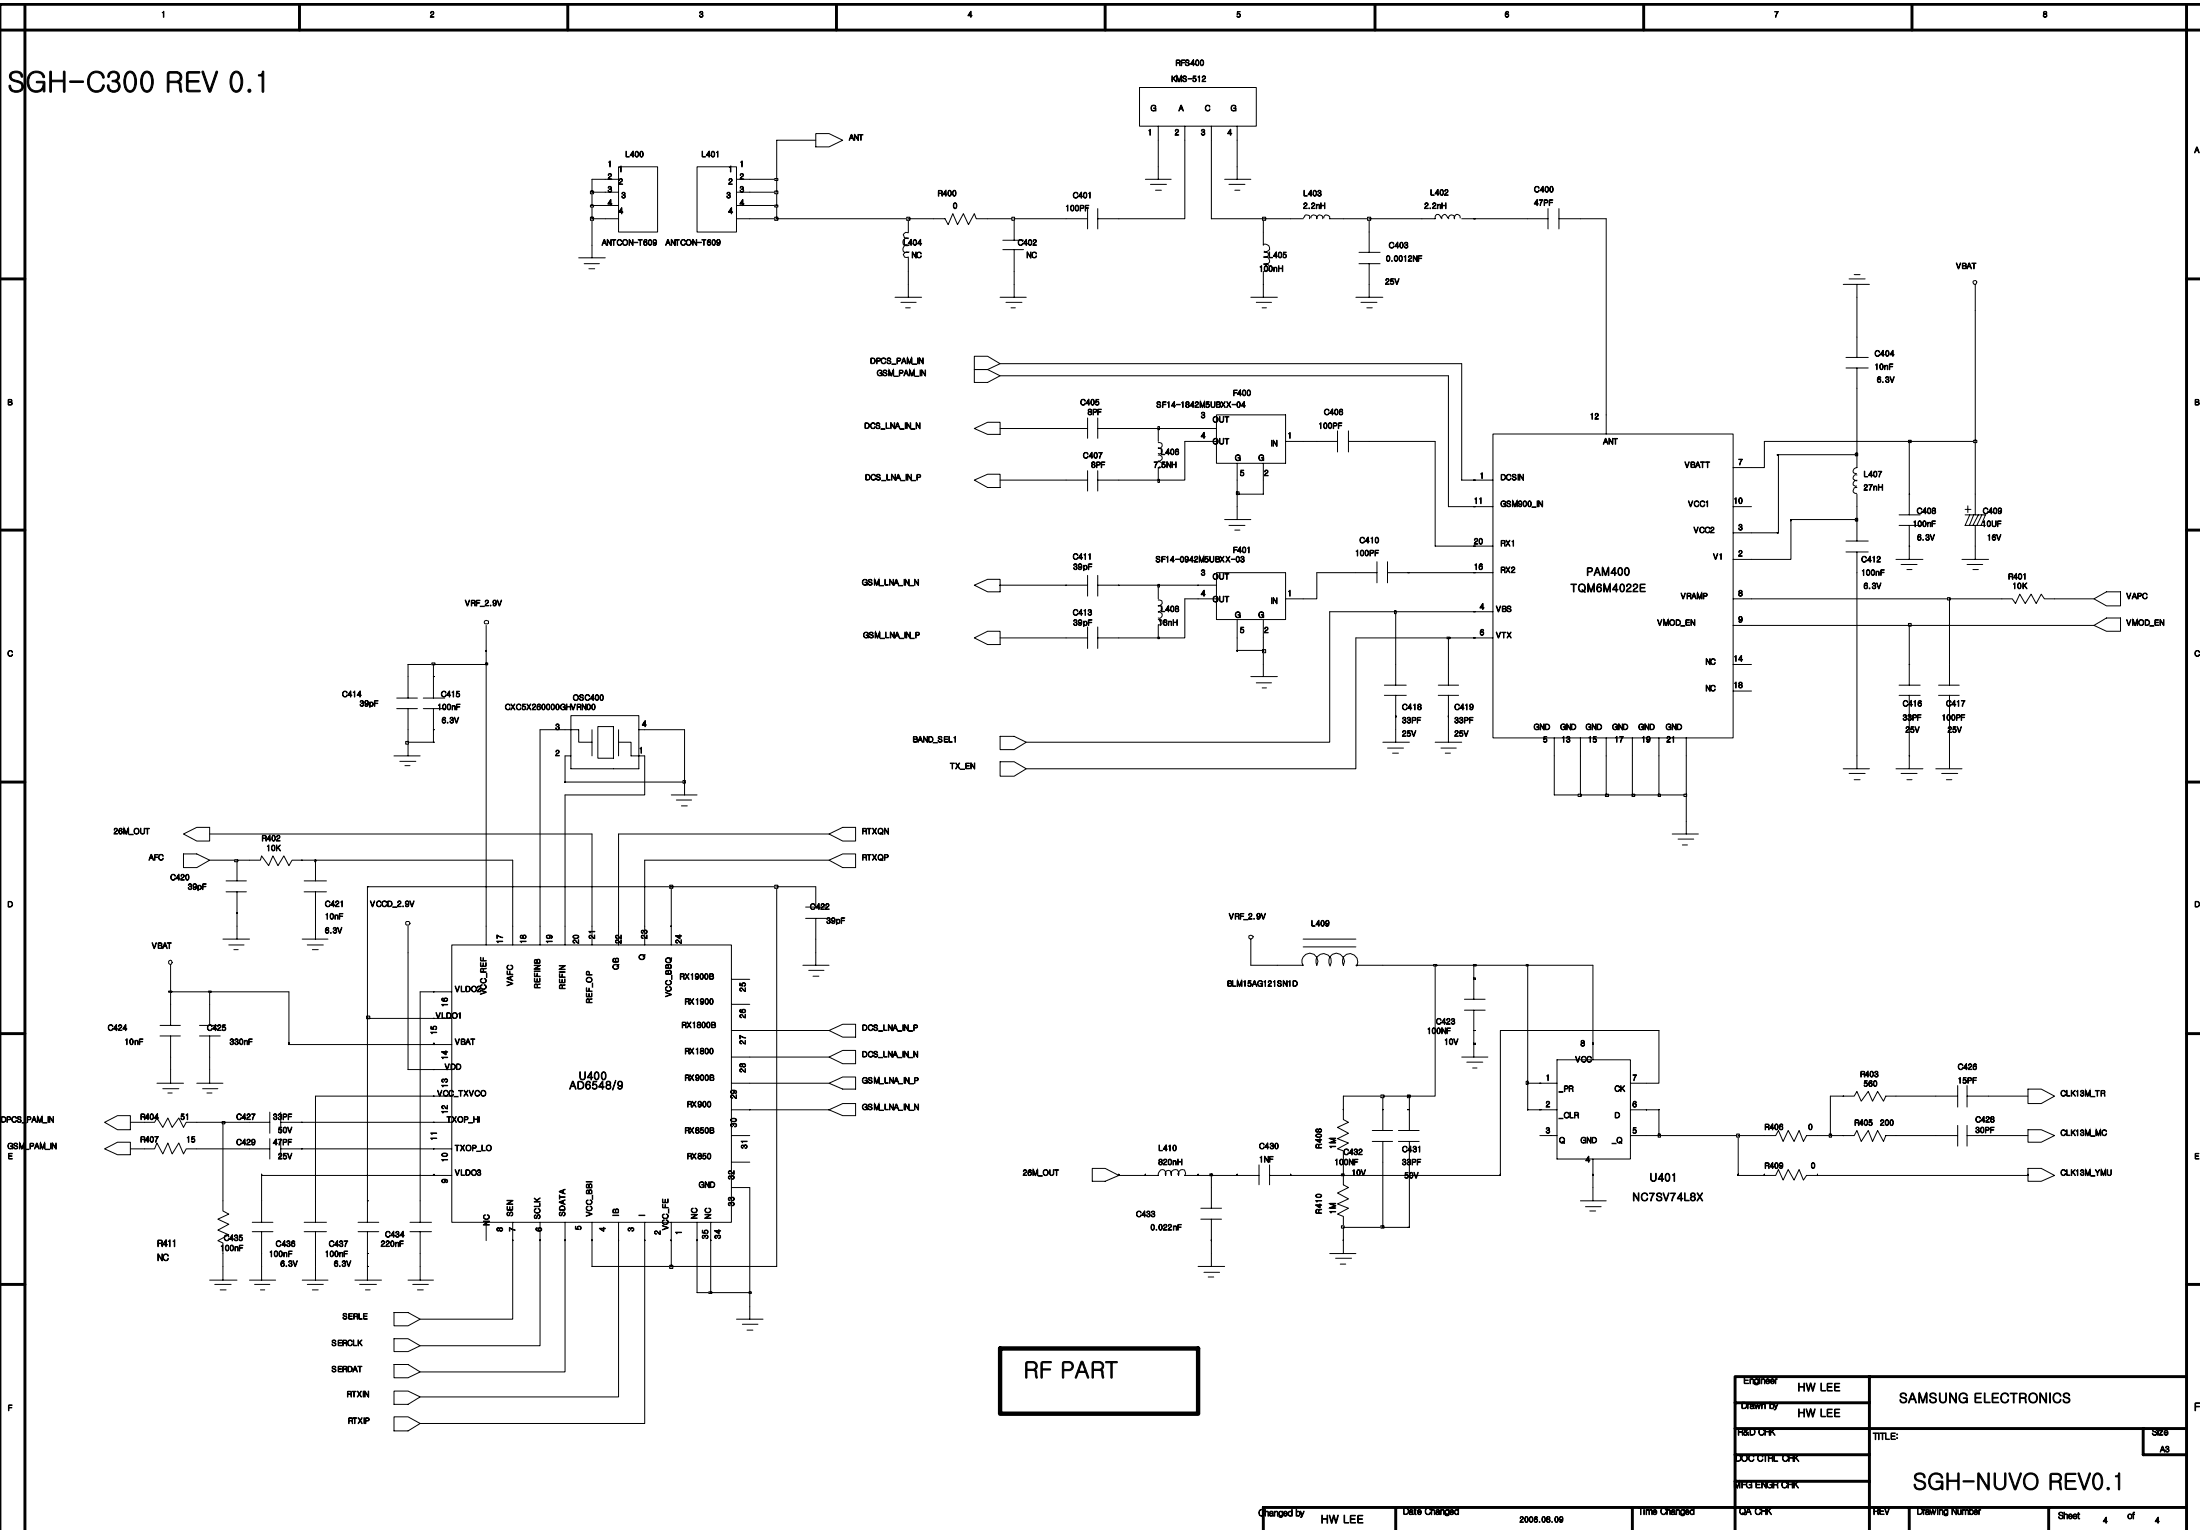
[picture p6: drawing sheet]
<svg xmlns="http://www.w3.org/2000/svg" width="119mm" height="83mm" viewBox="0 0 119 83" stroke-linecap="round" stroke-linejoin="round" font-family="sans-serif">
<path d="M119.3 0h-119.3v83" fill="none" stroke="#fff" stroke-width=".05"/>
<g fill="none" stroke="#000" stroke-width=".05">
<path d="M31.4 14h1.4M31.7 14.3h.8M31.9 14.6h.3M32.1 13.3v.7M32.8 9.7h.7M32.8 11.9h.7M32.8 10.4h.7M32.8 11.1h.7M33.5 9h2.1v3.6h-2.1zM37.8 9h2.1v3.6h-2.1zM39.9 9.7h.7M39.9 11.9h.7"/>
<path d="M39.9 10.4h.7M39.9 11.1h.7M44.2 7.2h.7l.8 .4-.8 .4h-.7zM48.5 16.1h1.5M48.8 16.4h.9M49.1 16.7h.2M49.2 12.6h-.1l-.1 .1v.2h.2M49.2 13.3h-.2l-.1 .2 .1 .2h.3M49.2 12.9h-.1a.21 .21 0 0 0-.2 .3 .21 .21 0 0 0 .4 .1M49.2 13.7h-.1l-.1 .1v.1h.2M49.2 11.9v.7M49.2 14v.7"/>
<path d="M49.2 15.4v.7M50.6 11.9h.6l.2 .3 .2-.6 .3 .6 .3-.6 .3 .6 .3-.6 .1 .3h.6M52.8 19.3h.7l.7 .4-.7 .3h-.7zM54.2 16.1h1.4M54.4 13.5h1.1M54.4 13h1.1M54.5 16.4h.9M54.8 16.7h.2M55 11.9v1.1M55 13.5v1.2M55 15.4v.7M57.8 11.9h1.1"/>
<path d="M58.9 11.3v1.1M59.5 11.3v1.1M59.5 11.9h1.1M61.8 4.7h6.3v2.1h-6.3zM62.1 9.7h1.4M62.4 10h.8M62.6 10.3h.3M62.8 6.8v.8M62.8 9v.7M64.2 6.8v.8M65.7 6.8v.8M66.4 9.7h1.4"/>
<path d="M66.6 10h.9M66.9 10.3h.3M67.1 6.8v.8M67.1 9v.7M67.8 16.1h1.4M68.1 16.4h.8M68.4 16.7h.2M68.5 14.3h.1a.24 .24 0 0 1 .2 .3l-.3 .1M68.5 13.9h.2l.1 .2-.1 .2h-.2M68.5 13.3a.22 .22 0 0 1 .3 .1 .22 .22 0 0 1-.2 .3l-.1-.1M68.5 12.6v.7M68.5 14.7v1.4"/>
<path d="M68.5 13.7h.2v.2h-.2M70 11.9h.6M70.7 11.8l.1-.2 .2 .1v.2M71.1 11.8l.1-.2 .1 .1 .1 .2 .1-.3 .1 .1 .1 .2M71.8 11.8l.1-.2 .1 .1 .1 .2h.7M73.5 16.1h1.4M73.7 14.3h1.1M73.7 13.7h1.1M73.8 16.4h.8M74.1 16.7h.3M74.2 12.6v1.1M74.2 14.3v1.8"/>
<path d="M78.1 11.8l-.1-.2h-.1l-.1 .3h-.7M78.5 11.8l-.2-.2-.2 .3M78.5 11.9v-.1l.2-.2 .1 .1v.2M79.1 11.8v-.1l-.2-.1-.1 .3M79.2 11.9h.7M82.8 11.9h1.1M83.9 11.3v1.1M84.5 11.9h1.2M84.5 11.3v1.1M99.9 15.4h1.4M100.1 19.9h1.2M100.1 19.4h1.2"/>
<path d="M100.2 15.1h.9M100.5 14.9h.3M100.6 15.4v.7M100.6 18.3v1.1M100.6 19.9v1.1M107 15.2h.1v.2h-.1zM107.1 15.4v1.4M21.5 37.8h1.1M21.5 38.4h1.1M22.1 36.7v1.1M22.1 38.4v1.1M22.9 37.8h1.2"/>
<path d="M22.9 38.4h1.2M23.5 36.7v1.1M23.5 38.4v1.1M26.3 33.7h.2v.1h-.2zM26.3 33.9v1.3M30.6 39.5h.8v.7h.7M30.9 38.8h3.7v2.9h-3.7zM32.1 39.5v1.5M32.4 39.4h.8v1.7h-.8zM33.5 39.5v1.5M34.6 39.5h.3M52.8 31.7l.7-.3h.7v.7h-.7z"/>
<path d="M52.8 23.2l.7-.3h.7v.6h-.7zM52.8 26l.7-.3h.7v.7h-.7zM52.8 34.6l.7-.4h.7v.7h-.7zM52.8 20h.7l.7 .4-.7 .3h-.7zM54.2 39.9h.8l.6 .3-.6 .4h-.8zM57.8 23.2h1.1M57.8 31.7h1.1M57.8 34.6h1.1M57.8 26h1.1M58.9 22.6v1.1M58.9 25.5v1.1M58.9 31.2v1.1"/>
<path d="M58.9 34v1.1M59.5 23.2h1.1M59.5 31.7h1.1M59.5 22.6v1.1M59.5 25.5v1.1M59.5 31.2v1.1M59.5 34v1.1M59.5 34.6h1.1M59.5 26h1.1M62.8 24h.2v.1l-.1 .2h-.1M62.8 24.7l.2 .1-.1 .1-.1 .1M62.8 24.3h.2v.1l-.1 .2h-.1"/>
<path d="M62.8 25l.2 .1-.1 .2h-.1v.7M62.8 32.5l.2 .1-.2 .2 .2 .1v.1l-.2 .1M62.8 33.2l.2 .1-.1 .2h-.1M62.8 33.6h.2v.1l-.1 .1h-.1M62.8 23.2v.7M62.8 31.7v.7M62.8 33.9v.7M64.9 23.2h1M64.9 23.9h1M64.9 31.7h1M64.9 32.4h1M65.9 22.5h3.8v2.6h-3.8z"/>
<path d="M65.9 31h3.8v2.6h-3.8zM66.4 28.2h1.4M66.6 28.5h.9M66.9 28.7h.3M67.1 25.1v.9M67.1 27.5v.7M67.1 33.6v1M67.8 36.7h1.4M68.1 37h.8M68.4 37.3h.2M68.5 25.1v.9M68.5 33.6v1"/>
<path d="M68.5 36v.7M69.7 23.9h.9M69.7 32.4h.9M71.4 23.9h1.1M72.5 23.3v1.2M73.1 23.9h1.1M73.1 23.3v1.2M73.5 31h1.1M74.6 30.4v1.2M75 37.7h1.2M75 37.1h1.2M75.2 31h1.2"/>
<path d="M75.2 30.4v1.2M75.6 36v1.1M75.6 37.7v1.1M75.6 39.5v.7M78 37.7h1.1M78 37.1h1.1M78.5 36v1.1M78.5 37.7v1.1M78.5 39.5v.7M79.9 34.6h1M79.9 26h1M79.9 31h1"/>
<path d="M79.9 33.1h1M79.9 27.5h1M79.9 29.6h1M80.9 23.5h13v16.5h-13zM84.2 40v1M85.7 40v1M87.1 22.5v1M87.1 40v1M88.5 40v1M89.9 40v1M91.4 40v1M93.9 30.3h1"/>
<path d="M93.9 32.4h1M93.9 28.9h1M93.9 25.3h1M93.9 33.9h1M93.9 27.5h1M93.9 36h1M93.9 37.4h1M100.1 29.9h1.2M100.1 29.3h1.2M100.6 26.4h-.1l-.1 .2 .2 .1M100.6 25.7l-.1 .1-.1 .1 .2 .1M100.6 26.1h-.1l-.1 .1 .2 .1"/>
<path d="M100.6 24.6v.7l-.2 .2 .2 .2M100.6 26.8v.7M100.6 28.2v1.1M100.6 29.9v1.1M102.8 30.3h1.4M102.9 28.5h1.2M102.9 27.9h1.2M102.9 37.7h1.2M102.9 37.1h1.2M103 30.6h.9M103.4 30.9h.2M103.5 26.8v1.1"/>
<path d="M103.5 28.5v1.8M103.5 36v1.1M103.5 37.7v1.1M105.1 37.7h1.1M105.1 37.1h1.1M105.7 36v1.1M105.7 37.7v1.1M106.3 30.3h1.5M106.5 27.9h1.1l-.2 .6M106.5 27.6h.3M106.6 30.6h.9M106.7 27.4v.4"/>
<path d="M106.8 27.9l-.3 .6h1.1M106.9 30.9h.3M107 27.9l-.3 .6M107.1 26.8v1.1M107.1 28.5v1.8M107.2 27.9l-.3 .6M107.4 27.9l-.3 .6M108.5 32.4h.6l.1 .3 .3-.5 .3 .5 .3-.5 .3 .5 .2-.5 .2 .2h.6M113.5 33.9l.7-.4h.7v.7h-.7zM113.5 32.4l.7-.3h.7v.7h-.7zM8.5 58.7h1.4M8.7 56.1h1.1"/>
<path d="M8.7 55.6h1.1M8.8 59h.9M9.1 59.2h.2M9.2 52h.1v.2l-.1 .1-.1-.1zM9.2 52.3v1.4M9.2 54.4v1.2M9.2 56.1v1.2M9.2 58v.7M9.9 45.2l.8-.4h.7v.8h-.7zM9.9 46.3h.8l.7 .3-.7 .4h-.8zM10.7 58.7h1.4M10.8 56.1h1.1"/>
<path d="M10.8 55.6h1.1M11 59h.8M11.2 59.2h.3M11.4 54.4v1.2M11.4 56.1v1.2M11.4 58v.7M12.1 50.9h1.4M12.3 47.7h1.1M12.3 48.3h1.1M12.4 51.2h.8M12.7 51.5h.2M12.8 46.6v1.1"/>
<path d="M12.8 48.3v1.2M12.8 50.2v.7M13.5 46.6h.6l.1-.2 .4 .5 .2-.5 .3 .5 .3-.5 .3 .5 .1-.3h.6M16.4 50.9h1.4M16.5 47.7h1.2M16.5 48.3h1.2M16.7 51.2h.8M16.9 51.5h.3M17.1 46.6v1.1M17.1 48.3v1.2M17.1 50.2v.7M21.4 41h1.4"/>
<path d="M21.7 41.3h.8M21.9 41.5h.3M22 50l.2-.1v.1l-.2 .1zM22.1 40.2v.8M22.1 50.2v1.4M23.5 59.4h1M23.5 56.6h1M23.5 58h1M23.5 55.2h1M23.5 53.7h1M24.5 51.2h15.1v15h-15.1zM26.3 50.2v1"/>
<path d="M27.8 50.2v1M29.3 50.2v1M30.6 41h.3M30.6 50.2v1M32.1 50.2v1M33.5 40.2h.7v.8h.7M33.5 50.2v1M34.9 50.2v1M36.4 43.1h1.4M36.4 50.2v1M36.7 43.3h.8M36.9 43.7h.4"/>
<path d="M37.1 42.4v.7M39.6 57.3h1M39.6 58.7h1M39.6 53.1h1M39.6 54.4h1M39.6 55.8h1M43.5 52.3h1.4M43.7 49.8h1.1M43.7 49.1h1.1M43.8 52.6h.9M44.1 52.9h.3M44.2 48v1.1"/>
<path d="M44.2 49.8v1.1M44.2 51.6v.7M44.9 57.3l.8-.4h.7v.7h-.7zM44.9 58.7l.8-.3h.7v.6h-.7zM44.9 55.8l.8-.3h.7v.7h-.7zM44.9 45.2l.8-.4h.7v.8h-.7zM44.9 46.6l.8-.3h.7v.7h-.7zM54.2 41.3h.8l.6 .4-.6 .4h-.8zM67.7 50.7h.2v.1l-.2 .1zM67.8 50.9v1.4M69.2 52.3h1.4a.43 .43 0 0 1 .4-.7 .43 .43 0 0 1 .4 .7 .43 .43 0 0 1 .4-.6 .43 .43 0 0 1 .3 .6M70.6 50.9h2.9"/>
<path d="M70.6 51.3h2.9M72.1 52.3a.43 .43 0 0 1 .3-.7 .43 .43 0 0 1 .4 .7 .43 .43 0 0 1 .4-.6 .43 .43 0 0 1 .3 .6M73.5 52.3h1.4M74.9 40.2h1.5M75.2 40.5h.9M75.5 40.8h.3M77.8 40.2h1.4M78.1 40.5h.8M78.3 40.8h.3M79.2 57.3h1.4M79.4 54.1h1.1M79.4 54.7h1.1"/>
<path d="M79.5 57.6h.9M79.8 57.9h.2M79.9 53.1v1M79.9 54.7v1.1M79.9 56.6v.7M83.5 58.7h.9M84.4 57.4h4v5.4h-4zM86.3 56.6v.8M88.4 58.7h.8M90.6 45.2h1.5M90.9 45.5h.9M91.2 45.8h.3"/>
<path d="M91.4 44.5v.7M99.9 59.4h.6l.1-.3 .3 .6 .4-.6 .2 .6 .3-.6 .3 .6 .1-.3h.6M99.9 41.7h1.4M100.2 41.9h.9M100.5 42.2h.3M100.6 41v.7M102.8 41.7h1.4M103 41.9h.9M103.4 42.2h.2M103.5 41v.7M104.9 59.4h1.2M104.9 41.7h1.4"/>
<path d="M105.2 41.9h.9M105.5 42.2h.3M105.7 41v.7M106.1 58.8v1.2M106.6 59.4h1.2M106.6 58.8v1.2M109.9 59h.7l.8 .4-.8 .4h-.7zM5.7 60.8l.7-.3h.7v.7h-.7zM5.7 62.3l.7-.4h.7v.7h-.7zM7.8 62.3h.6l.1-.4 .3 .6 .3-.6 .2 .6 .4-.6 .2 .6 .2-.2h.6M7.8 60.8h.6l.1-.2 .3 .5 .3-.5 .2 .5 .4-.5 .2 .5 .2-.3h.6M11.4 69.4h1.4"/>
<path d="M11.6 69.6h.9M11.9 69.9h.4M12.1 65.1v.5l.3 .2-.6 .3 .6 .2-.6 .4 .6 .2-.6 .3 .3 .2v.5M12.1 68.6v.8M13.5 69.4h1.4M13.5 60.8h1.1M13.5 62.3h1.1M13.7 66.7h1.1M13.7 66.2h1.1M13.8 69.6h.8M14.1 69.9h.2M14.2 65.1v1.1"/>
<path d="M14.2 66.7v1.2M14.2 68.6v.8M14.6 60.3v1.1M14.6 61.7v1.1M15.2 60.8h1.2M15.2 60.3v1.1M15.2 61.7v1.1M15.2 62.3h1.2M16.4 69.4h1.4M16.5 66.7h1.2M16.5 66.2h1.2M16.7 69.6h.8"/>
<path d="M16.9 69.9h.3M17.1 65.1v1.1M17.1 66.7v1.2M17.1 68.6v.8M19.2 69.4h1.5M19.4 66.7h1.1M19.4 66.2h1.1M19.5 69.6h.9M19.8 69.9h.3M19.9 65.1v1.1M19.9 66.7v1.2M19.9 68.6v.8"/>
<path d="M21.4 71.1h.7l.7 .4-.7 .3h-.7zM21.4 75.4h.7l.7 .3-.7 .4h-.7zM21.4 76.8h.7l.7 .3-.7 .4h-.7zM21.4 73.9h.7l.7 .4-.7 .4h-.7zM21.4 72.5h.7l.7 .4-.7 .3h-.7zM22.1 69.4h1.4M22.2 66.7h1.2M22.2 66.2h1.2M22.4 69.6h.8M22.6 69.9h.3M22.8 65.1v1.1M22.8 66.7v1.2"/>
<path d="M22.8 68.6v.8M23.5 60.8h1M23.5 63.7h1M23.5 62.3h1M26.3 66.2v1M27.8 66.2v5.3h-5M29.3 66.2v6.7h-6.5M30.6 66.2v8.1h-7.8M32.1 66.2v1M33.5 66.2v9.5h-10.7M34.9 66.2v10.9h-12.1M36.4 66.2v1"/>
<path d="M37.8 66.2v3.8h.7M38.5 66.2v1M39.6 61.5h1M39.6 60.1h1M39.6 64.3h1M39.6 63h1M39.9 71.5h1.5M40.2 71.8h.9M40.5 72.1h.3M40.6 70v1.5M44.9 60.1l.8-.3h.7v.7h-.7zM59.2 63.3h.7l.7 .4-.7 .3h-.7z"/>
<path d="M62.1 63.7h.7a.22 .22 0 0 1 .2-.3 .22 .22 0 0 1 .2 .3 .17 .17 0 0 1 .1-.3 .17 .17 0 0 1 .2 .2v.1M63.5 63.7v-.2l.1-.1h.2l.1 .3v-.2l.2-.1a.2 .2 0 0 1 .1 .3h.7M64.9 68.6h1.5M65.1 66.1h1.1M65.1 65.5h1.1M65.3 68.9h.8M65.5 69.2h.3M65.7 64.3v1.2M65.7 66.1v1.1M65.7 67.9v.7M67.1 63.7h1.1M68.2 63.1v1.1"/>
<path d="M68.8 63.7h1.2M68.8 63.1v1.1M72.1 67.9h1.4M72.4 68.2h.9M72.6 68.5h.3M72.8 63.7v.5l.3 .1-.6 .3 .6 .4-.6 .2 .6 .3-.6 .3 .3 .1v.6M72.8 60.1v.6l.3 .1-.6 .3 .6 .3-.6 .3 .6 .2-.6 .4 .3 .1v.6M72.8 67.2v.7M74.4 61.3h1.1M74.4 61.8h1.1M74.9 60.1v1.2M74.9 61.8v1.2"/>
<path d="M75.8 61.3h1.1M75.8 61.8h1.1M76.4 60.1v1.2M76.4 61.8v1.2M83.5 61.5h.9M83.5 60.1h.9M85.7 65.1h1.4M85.9 65.4h.9M86.2 65.6h.3M86.3 62.8v.9M86.3 64.3v.8M88.4 61.5h.8"/>
<path d="M88.4 60.1h.8M95.6 61.5h.6l.2-.2 .2 .5 .3-.5 .3 .5 .3-.5 .2 .5 .2-.3h.6M95.6 63.7h.6l.2-.3 .2 .5 .3-.5 .3 .5 .3-.5 .2 .5 .2-.2h.6M99.9 61.5h.6l.1-.2 .3 .5 .4-.5 .2 .5 .3-.5 .3 .5 .1-.3h.6M104.9 61.5h1.2M106.1 61v1.1M106.6 61.5h1.2M106.6 61v1.1M109.9 63.3h.7l.8 .4-.8 .3h-.7zM109.9 61.2h.7l.8 .3-.8 .4h-.7z"/>
</g>
<path d="M38.4 70h.2v.1h-.2z" fill="#c3c3c3"/>
<path d="M38.4 70h.2v.1h-.2zM38.5 67.2v2.8h2.1" fill="none" stroke="#000" stroke-width=".05"/>
<path d="M40.6 70h.1v.1h-.1z" fill="#c3c3c3"/>
<path d="M12.1 67.9v.7M14.2 67.9v.7M17.1 67.9v.7M19.9 67.9v.7M20 68.6h.1M22.8 67.9v.7M32.1 67.2v1.4h4.3M40.6 70h.1v.1h-.1zM40.6 64.3v5.7" fill="none" stroke="#000" stroke-width=".05"/>
<path d="M36.3 68.6h.2v.1h-.2z" fill="#c3c3c3"/>
<g fill="none" stroke="#000" stroke-width=".05">
<path d="M42.1 48v20.6h-5.8l.1-1.4M20 67.9h.1M27.8 67.2h.1M29.3 67.2h.1M30.6 67.2h.1M32.1 67.2h.1M33.5 67.2h.1M34.9 67.2h.1M36.3 68.6h.2v.1h-.2zM36.4 67.2h.1M37.8 67.2h.1M38.5 67.2h.1"/>
<path d="M65.7 67.2h.1M65.7 67.2v.7M72.8 66.5v.7"/>
</g>
<path d="M72.7 66.4h.2v.1h-.2z" fill="#c3c3c3"/>
<path d="M72.7 66.4h.2v.1h-.2zM72.8 66.5h2.1" fill="none" stroke="#000" stroke-width=".05"/>
<path d="M74.8 66.4h.2v.1h-.2z" fill="#c3c3c3"/>
<path d="M17.1 59.4v5.7M19.9 55.2v9.9M22.8 53.7v11.4M12.1 60.8v4.3M20 65.1h.1M23.5 63.7h-9.3v-.1v1.5M23.5 63.6v.1zM60.6 63.7v-.1v.1v-.1v.1h1.5v-.1v.1M64.9 63.7v-.1v.1v-.1v.1h.8v.6M74.8 66.4h.2v.1h-.2zM74.9 63v3.5h1.5h-.1h.1v-3.5M86.3 63.7v.6" fill="none" stroke="#000" stroke-width=".05"/>
<path d="M65.6 63.6h.1v.1h-.1z" fill="#c3c3c3"/>
<path d="M65.6 63.6h.1v.1h-.1zM65.7 63.6v.1zM65.7 63.7h1.4v-.1v.1M70 63.7v-.1v.1v-.1v.1h2.8" fill="none" stroke="#000" stroke-width=".05"/>
<path d="M72.7 63.6h.2v.1h-.2z" fill="#c3c3c3"/>
<g fill="none" stroke="#000" stroke-width=".05">
<path d="M81.3 55.8v7.9h-8.5v-.7M7.1 62.3h.7M10.7 62.3h2.8M16.4 62.3h7.1M23.5 62.3h.1M72.7 63.6h.2v.1h-.2zM72.8 63.6v.1zM76.4 63h-.1h.1M81.3 63.6v.1zM86.3 63.6v.1zM89.2 61.5h.7M94.2 63.6v.1z"/>
<path d="M94.2 61.5v2.2h1.4v-.1v.1M98.5 63.7v-.1v.1v-.1v.1h11.4v-.1v.1"/>
</g>
<path d="M89.9 61.4h.1v.2h-.1z" fill="#c3c3c3"/>
<path d="M89.9 61.4h.1v.2h-.1zM89.9 60.1v1.4h4.3" fill="none" stroke="#000" stroke-width=".05"/>
<path d="M94.1 61.4h.2v.2h-.2z" fill="#c3c3c3"/>
<path d="M94.1 61.4h.2v.2h-.2zM94.2 61.5h1.4M98.5 61.5h.7" fill="none" stroke="#000" stroke-width=".05"/>
<path d="M99.1 61.4h.2v.2h-.2z" fill="#c3c3c3"/>
<path d="M99.2 59.4v2.1h.7M7.1 60.8h.7M10.7 60.8h1.4M99.1 61.4h.2v.2h-.2zM99.9 61.5h.1M102.8 61.5h2.1M107.8 61.5h2.1" fill="none" stroke="#000" stroke-width=".05"/>
<path d="M12 60.8h.2v.1h-.2z" fill="#c3c3c3"/>
<g fill="none" stroke="#000" stroke-width=".05">
<path d="M17.1 59.4h6.4M23.5 59.4h.1M76.4 59.4v.7h-.1M82.8 58.7v1.4M12 60.8h.2v.1h-.2zM12.1 60.8h1.4M16.4 60.8h7.1M23.5 60.8h.1M40.6 60.1h4.3M72.8 60.1v-.7h2.1v.7M74.9 60.1h.1M76.3 60.1h.1"/>
<path d="M82.8 60.1h.1M82.8 60.1h.7M83.5 60.1h.1M89.2 60.1h.1M89.2 60.1h.7"/>
</g>
<path d="M74.8 59.3h.2v.2h-.2z" fill="#c3c3c3"/>
<path d="M74.8 59.3h.2v.2h-.2zM74.9 59.4h1.5" fill="none" stroke="#000" stroke-width=".05"/>
<path d="M76.3 59.3h.1v.2h-.1z" fill="#c3c3c3"/>
<path d="M40.6 58.7h4.3M76.3 59.3h.1v.2h-.1zM77.8 52.3v7.1h-1.5h.1M99.2 59.4h.7M99.9 59.4h.1M102.8 59.4h2.1M107.8 59.4h2.1" fill="none" stroke="#000" stroke-width=".05"/>
<path d="M82.7 58.6h.1v.2h-.1z" fill="#c3c3c3"/>
<g fill="none" stroke="#000" stroke-width=".05">
<path d="M9.2 57.3v.7M11.4 57.3v.7M15.7 53.7v2.9v-.1v.1v-.1v.1h7.8M22.1 51.6v6.4h1.4M23.5 56.5v.1zM23.5 58h.1M40.6 57.3h4.3M40.6 55.8h4.3M79.9 56.5l.1 .1zM79.9 55.8v.8M80 55.8h-.1h.1M81.3 55.8h8.6v2.9h-.7"/>
<path d="M82.7 58.6h.1v.2h-.1zM82.8 52.3v6.4h.7M83.5 58.7h.1M86.3 56.5v.1zM86.3 52.3v4.3"/>
</g>
<path d="M19.9 55.1h.1v.1h-.1z" fill="#c3c3c3"/>
<path d="M9.2 53.7v.7M11.4 53.7v.7M19.9 55.1h.1v.1h-.1zM19.9 48v7.2h3.6M20 55.2h.1M23.5 55.2h.1" fill="none" stroke="#000" stroke-width=".05"/>
<path d="M9.1 53.7l.2 .1z" fill="#c3c3c3"/>
<path d="M9.1 53.7l.2 .1zM9.2 53.7h2.2" fill="none" stroke="#000" stroke-width=".05"/>
<path d="M11.3 53.7l.1 .1z" fill="#c3c3c3"/>
<path d="M11.3 53.7l.1 .1zM11.4 53.7h4.3M22.8 53.7h.7M23.5 53.7h.1M67.8 52.3h1.4M74.9 52.3h2.9M79.9 53l.1 .1zM79.9 52.3v.8" fill="none" stroke="#000" stroke-width=".05"/>
<path d="M77.7 52.3h.2h-.2z" fill="#c3c3c3"/>
<path d="M77.7 52.3h.2h-.2zM77.8 52.3h2.1" fill="none" stroke="#000" stroke-width=".05"/>
<path d="M79.9 52.3h.1h-.1z" fill="#c3c3c3"/>
<path d="M79.9 52.3h.1h-.1zM79.9 52.3h2.9M80 52.3h-.1h.1" fill="none" stroke="#000" stroke-width=".05"/>
<path d="M82.7 52.3h.1h-.1z" fill="#c3c3c3"/>
<g fill="none" stroke="#000" stroke-width=".05">
<path d="M26.3 36v14.2M29.3 39.5v10.7M12.8 49.4h.1M12.8 49.5v.7M17.1 49.4h.1M17.1 49.5v.7M19.9 48h16.5v2.2M20 48h.1M27.8 46.6v3.6M30.6 43.1v7.1M32.1 45.2v5M33.5 45.2v5"/>
<path d="M34.9 46.6v3.6M44.2 50.9v.7M82.7 52.3h.1h-.1zM82.8 52.3h3.5"/>
</g>
<path d="M36.3 48h.2v.1h-.2z" fill="#c3c3c3"/>
<path d="M36.3 48h.2v.1h-.2zM36.4 48h5.7" fill="none" stroke="#000" stroke-width=".05"/>
<path d="M42 48h.2v.1h-.2z" fill="#c3c3c3"/>
<path d="M11.4 46.6h1.4M42 48h.2v.1h-.2zM42.1 48h2.1" fill="none" stroke="#000" stroke-width=".05"/>
<path d="M12.7 46.6h.2v.1h-.2z" fill="#c3c3c3"/>
<path d="M12.7 46.6h.2v.1h-.2zM12.8 46.6h.7M16.4 46.6h.7" fill="none" stroke="#000" stroke-width=".05"/>
<path d="M17.1 46.6v.1z" fill="#c3c3c3"/>
<path d="M11.4 45.2h20.7M17.1 46.6v.1zM17.1 46.6h10.7M33.5 45.2h11.4M34.9 41v2.1h-4.3M34.9 46.6h10M84.2 41v2.1h1.5M91.4 43.1v1.4" fill="none" stroke="#000" stroke-width=".05"/>
<path d="M85.5 43h.2v.2h-.2z" fill="#c3c3c3"/>
<path d="M85.5 43h.2v.2h-.2zM85.7 41v2.1h1.4" fill="none" stroke="#000" stroke-width=".05"/>
<path d="M87 43h.2v.2h-.2z" fill="#c3c3c3"/>
<path d="M87 43h.2v.2h-.2zM87.1 41v2.1h1.4" fill="none" stroke="#000" stroke-width=".05"/>
<path d="M88.5 43h.1v.2h-.1z" fill="#c3c3c3"/>
<path d="M88.5 43h.1v.2h-.1zM88.5 41v2.1h1.4" fill="none" stroke="#000" stroke-width=".05"/>
<path d="M89.9 43h.1v.2h-.1z" fill="#c3c3c3"/>
<path d="M89.9 43h.1v.2h-.1zM89.9 41v2.1h1.5" fill="none" stroke="#000" stroke-width=".05"/>
<path d="M91.3 43h.1v.2h-.1z" fill="#c3c3c3"/>
<path d="M30.6 41v1.4h6.5M91.3 43h.1v.2h-.1zM91.4 41v2.1" fill="none" stroke="#000" stroke-width=".05"/>
<path d="M37 42.3h.1v.1h-.1z" fill="#c3c3c3"/>
<path d="M37.1 39.5v2.9M73.5 34.6v7.1h-17.9M100.6 31v10M103.5 38.8v2.2M105.7 38.8v2.2M37 42.3h.1v.1h-.1zM103.5 41h.1" fill="none" stroke="#000" stroke-width=".05"/>
<path d="M22 40.2h.1v.1h-.1z" fill="#c3c3c3"/>
<g fill="none" stroke="#000" stroke-width=".05">
<path d="M22.1 39.5v.7h1.4v-.7M22.1 36.7v-.7h1.4v.7M23.5 39.5h.1M23.5 36.7h.1M29.3 39.5h1.3M34.9 39.5h2.2M72.1 33.1v7.1h-16.5M75.6 38.8v.1zM75.6 38.8v.7M78.5 38.8v.1zM78.5 38.8v.7M103.5 38.8v.1z"/>
<path d="M105.7 38.8v.1zM22 40.2h.1v.1h-.1zM23.5 40.2h.1"/>
</g>
<path d="M23.4 35.9h.2v.1h-.2z" fill="#c3c3c3"/>
<path d="M23.4 35.9h.2v.1h-.2zM23.5 36h2.8M23.5 36h.1" fill="none" stroke="#000" stroke-width=".05"/>
<path d="M26.3 35.9h.1v.1h-.1z" fill="#c3c3c3"/>
<path d="M26.3 35.9h.1v.1h-.1zM26.3 35.2h.1M26.3 35.2v.8M67.1 34.6v.7l1.4-.1v.8M75.6 33.1v2.9M78.5 34.6v1.4M103.5 33.9v2.1M103.5 36h.1M105.7 32.4v3.6" fill="none" stroke="#000" stroke-width=".05"/>
<path d="M68.4 35.2h.2v.2h-.2z" fill="#c3c3c3"/>
<path d="M54.2 34.6h3.6M60.6 34.6h2.2M68.4 35.2h.2v.2h-.2zM68.5 34.6v.6" fill="none" stroke="#000" stroke-width=".05"/>
<path d="M62.8 34.5v.1z" fill="#c3c3c3"/>
<path d="M62.8 34.5v.1zM64.2 32.4v2.2h-1.4M73.5 34.6h5" fill="none" stroke="#000" stroke-width=".05"/>
<path d="M78.4 34.5h.2v.1h-.2z" fill="#c3c3c3"/>
<path d="M78.4 34.5h.2v.1h-.2zM78.5 34.6h1.4M80 34.6h-.1h.1M94.9 33.9h8.6" fill="none" stroke="#000" stroke-width=".05"/>
<path d="M103.4 33.8h.2v.1h-.2z" fill="#c3c3c3"/>
<path d="M72.1 33.1h3.5M103.4 33.8h.2v.1h-.2zM103.5 33.9h10M103.5 33.9h.1" fill="none" stroke="#000" stroke-width=".05"/>
<path d="M75.6 33.1h.1v.2h-.1z" fill="#c3c3c3"/>
<path d="M64.2 32.4h.7M71.4 31v1.4h-.8M75.6 33.1h.1v.2h-.1zM75.6 33.1h4.3M80 33.1h-.1h.1M94.9 32.4h10.8" fill="none" stroke="#000" stroke-width=".05"/>
<path d="M105.6 32.4h.1v.1h-.1z" fill="#c3c3c3"/>
<path d="M54.2 31.7h.1M54.2 31.7h3.6M60.6 31.7h2.2M105.6 32.4h.1v.1h-.1zM105.7 32.4h2.8M111.4 32.4h2.1" fill="none" stroke="#000" stroke-width=".05"/>
<path d="M62.8 31.7v.1z" fill="#c3c3c3"/>
<path d="M62.8 31.7v.1zM62.8 31.7h2.1M71.4 31h2.1M76.4 31h-.1h3.6M77.8 23.9v5.7h2.1M80 31h-.1h.1M80 29.6h-.1h.1M96.4 24.6v4.3h-1.5M100.6 28.2h-3.5v2.1h-2.2M103.5 29.6h.1" fill="none" stroke="#000" stroke-width=".05"/>
<path d="M100.6 28.1h.1v.1h-.1z" fill="#c3c3c3"/>
<path d="M67.1 26.8v.7M78.5 20.4v7.1h1.4M80 27.5h-.1h.1M100.6 28.1h.1v.1h-.1zM100.6 27.5v.7" fill="none" stroke="#000" stroke-width=".05"/>
<path d="M67 26.6h.2v.2h-.2z" fill="#c3c3c3"/>
<path d="M54.2 26h3.6M60.6 26h2.2M67 26.6h.2v.2h-.2zM67.1 26v.8h1.4v-.8M103.5 23.9v2.9M103.5 26.8h.1M107.1 23.9v2.9" fill="none" stroke="#000" stroke-width=".05"/>
<path d="M62.8 26v.1z" fill="#c3c3c3"/>
<path d="M79.2 19.7v6.3h.7M62.8 26v.1zM64.2 23.9v2.1h-1.4M80 26h-.1h.1M95.6 23.9v1.4h-.7M96.3 24.6l.1 .1zM96.4 24.6h4.2" fill="none" stroke="#000" stroke-width=".05"/>
<path d="M100.6 24.6h.1v.1h-.1z" fill="#c3c3c3"/>
<path d="M64.2 23.9h.7M70.6 23.9h.8M74.2 23.9h3.6M95.6 23.9h7.9M100.6 24.6h.1v.1h-.1zM100.6 21v3.6" fill="none" stroke="#000" stroke-width=".05"/>
<path d="M103.4 23.9h.2v.1h-.2z" fill="#c3c3c3"/>
<path d="M103.4 23.9h.2v.1h-.2zM103.5 23.9h3.6M103.5 23.9h.1" fill="none" stroke="#000" stroke-width=".05"/>
<path d="M107 23.9h.1v.1h-.1z" fill="#c3c3c3"/>
<path d="M107.1 16.8v7.1M54.2 23.2h3.6M60.6 23.2h2.2M107 23.9h.1v.1h-.1z" fill="none" stroke="#000" stroke-width=".05"/>
<path d="M62.8 23.1v.2z" fill="#c3c3c3"/>
<path d="M32.1 11.9v1.4M49.2 14.7v.7M54.2 19.7h25M55 14.7v.7M68.5 11.9v.7M74.2 11.9v.7M87.1 11.9v10.6M100.6 16.1v2.2M54.2 20.4h24.3M62.8 23.1v.2zM62.8 23.2h2.1" fill="none" stroke="#000" stroke-width=".05"/>
<path d="M32 11.8h.2v.1h-.2z" fill="#c3c3c3"/>
<path d="M32 11.8h.2v.1h-.2zM32.1 11.1v.8h.7M40.6 11.9h1.5" fill="none" stroke="#000" stroke-width=".05"/>
<path d="M42 11.8h.2v.1h-.2z" fill="#c3c3c3"/>
<path d="M42 11.8h.2v.1h-.2zM42.1 11.1v.8h7.1" fill="none" stroke="#000" stroke-width=".05"/>
<path d="M49.1 11.8h.2v.1h-.2z" fill="#c3c3c3"/>
<path d="M49.1 11.8h.2v.1h-.2zM49.2 11.9h1.4M53.5 11.9h1.5" fill="none" stroke="#000" stroke-width=".05"/>
<path d="M54.8 11.8h.2v.1h-.2z" fill="#c3c3c3"/>
<path d="M54.8 11.8h.2v.1h-.2zM55 11.9h2.8M64.2 7.6v4.3h-3.6M65.7 7.6v4.3h2.8" fill="none" stroke="#000" stroke-width=".05"/>
<path d="M68.4 11.8h.2v.1h-.2z" fill="#c3c3c3"/>
<path d="M68.4 11.8h.2v.1h-.2zM68.5 11.9h1.5M72.8 11.9h1.4" fill="none" stroke="#000" stroke-width=".05"/>
<path d="M74.1 11.8h.2v.1h-.2z" fill="#c3c3c3"/>
<path d="M74.1 11.8h.2v.1h-.2zM74.2 11.9h2.9M79.9 11.9h2.9M80 11.9h-.1h.1M85.7 11.9h1.4" fill="none" stroke="#000" stroke-width=".05"/>
<path d="M32 11.1h.2v.1h-.2z" fill="#c3c3c3"/>
<path d="M32 11.1h.2v.1h-.2zM32.1 10.4v.7h.7M40.6 11.1h1.5" fill="none" stroke="#000" stroke-width=".05"/>
<path d="M42 11.1h.2v.1h-.2z" fill="#c3c3c3"/>
<path d="M42 11.1h.2v.1h-.2zM42.1 10.4v.7" fill="none" stroke="#000" stroke-width=".05"/>
<path d="M32 10.4h.2v.1h-.2z" fill="#c3c3c3"/>
<path d="M32 10.4h.2v.1h-.2zM32.1 9.7v.7h.7M40.6 10.4h1.5" fill="none" stroke="#000" stroke-width=".05"/>
<path d="M42 10.4h.2v.1h-.2z" fill="#c3c3c3"/>
<path d="M32.1 9.7h.7M40.6 9.7h1.5v.7M42 10.4h.2v.1h-.2z" fill="none" stroke="#000" stroke-width=".05"/>
<path d="M42 9.7h.2v.1h-.2z" fill="#c3c3c3"/>
<path d="M42 9.7h.2v.1h-.2zM44.2 7.6h-2.1v2.1M62.8 7.6v1.4M67.1 7.6v1.4" fill="none" stroke="#000" stroke-width=".05"/>
<g fill="none" stroke="#000" stroke-width=".16">
<path d="M0 1.6h119.3M0 15.1h1.4M1.4 .2v82.8M16.2 .2v1.4M30.8 .2v1.4M45.3 .2v1.4M59.9 .2v1.4M74.5 .2v1.4M89.1 .2v1.4M103.6 .2v1.4M118.5 .2v82.8M118.5 15.1h.8"/>
<path d="M119.3 .2h-119.3v82.8M0 28.7h1.4M118.5 28.7h.8M0 56h1.4M0 42.4h1.4M118.5 56h.8M118.5 42.4h.8M0 69.6h1.4M94 76h7.3M94 77.4h24.5M94 78.8h7.3M101.3 74.6v8.4"/>
<path d="M116.2 77.4v1.4h2.3M118.5 74.6h-24.5v8.4M118.5 69.6h.8M75.6 81.7v1.3M88.5 81.7v1.3M94 80.3h7.3M103.5 81.7v1.3M111 81.7v1.3M118.5 81.7h-50v1.3"/>
</g>
<path d="M54.2 73.1h10.7v3.5h-10.7z" fill="none" stroke="#000" stroke-width=".24"/>
<text font-size="1.5" x=".4" y="5">SGH-C300 REV 0.1</text>
<g font-size="1.2">
<text x="55.5" y="74.7">RF PART</text>
<text x="103.7" y="80.7">SGH-NUVO REV0.1</text>
</g>
<text font-size=".7" x="102.9" y="76">SAMSUNG ELECTRONICS</text>
<g font-size=".6">
<text x="85.1" y="32.1">TQM6M4022E</text>
<text x="86" y="31.2">PAM400</text>
<text x="30.9" y="59">AD6548/9</text>
<text x="31.4" y="58.5">U400</text>
<text x="88.5" y="65.1">NC7SV74L8X</text>
<text x="89.4" y="64">U401</text>
<text x="97.4" y="76.8">HW LEE</text>
<text x="97.4" y="75.4">HW LEE</text>
<text x="118.9" y="76.4">F</text>
<text x="71.6" y="82.5">HW LEE</text>
</g>
<g font-size=".5">
<text x="8.5" y="68.3">NC</text>
<text x="8.5" y="67.5">R411</text>
<text x="94.2" y="77.8">R&amp;D CHK</text>
<text x="94.4" y="76.3">Drawn by</text>
<text x="94.5" y="75">Engineer</text>
<text x="101.5" y="78">TITLE:</text>
<text x="116.6" y="77.8">Size</text>
<text x="68.2" y="82.1">Changed by</text>
<text x="76" y="82.1">Date Changed</text>
<text x="88.8" y="82.1">Time Changed</text>
<text x="94" y="80.6">MFG ENGR CHK</text>
<text x="94" y="79.2">DOC CTRL CHK</text>
<text x="94.3" y="82.1">QA CHK</text>
<text x="101.5" y="82.1">REV</text>
<text x="103.9" y="82.1">Drawing Number</text>
<text x="111.5" y="82.3">Sheet</text>
<text x="115.3" y="82.3">of</text>
</g>
<g font-size=".4">
<text x="8.7" y=".9">1</text>
<text x="23.3" y=".9">2</text>
<text x="37.9" y=".9">3</text>
<text x="52.4" y=".9">4</text>
<text x="63.5" y="4.4">KMS-512</text>
<text x="63.7" y="3.6">RFS400</text>
<text x="67" y=".9">5</text>
<text x="81.6" y=".9">6</text>
<text x="96.2" y=".9">7</text>
<text x="110.7" y=".9">8</text>
<text x="32.9" y="9">1</text>
<text x="32.9" y="9.7">2</text>
<text x="32.9" y="10.4">3</text>
<text x="32.9" y="11.1">4</text>
<text x="33.5" y="9.3">1</text>
<text x="33.5" y="10">2</text>
<text x="33.5" y="11.6">4</text>
<text x="33.7" y="10.7">3</text>
<text x="33.9" y="8.5">L400</text>
<text x="38" y="8.5">L401</text>
<text x="39.4" y="10.7">3</text>
<text x="39.5" y="9.3">1</text>
<text x="39.5" y="10">2</text>
<text x="39.5" y="11.6">4</text>
<text x="40.1" y="9">1</text>
<text x="40.1" y="9.7">2</text>
<text x="40.1" y="10.4">3</text>
<text x="40.1" y="11.1">4</text>
<text x="46" y="7.6">ANT</text>
<text x="50.8" y="10.6">R400</text>
<text x="51.6" y="11.3">0</text>
<text x="57.7" y="11.4">100PF</text>
<text x="58.1" y="10.7">C401</text>
<text x="62.2" y="7.3">1</text>
<text x="62.4" y="6">G</text>
<text x="63.7" y="7.3">2</text>
<text x="63.9" y="6">A</text>
<text x="65.1" y="7.3">3</text>
<text x="65.3" y="6">C</text>
<text x="66.5" y="7.3">4</text>
<text x="66.7" y="6">G</text>
<text x="70.6" y="10.6">L403</text>
<text x="70.6" y="11.3">2.2nH</text>
<text x="77.2" y="11.3">2.2nH</text>
<text x="77.5" y="10.6">L402</text>
<text x="83.1" y="10.4">C400</text>
<text x="83.1" y="11.1">47PF</text>
<text x="118.9" y="8.3">A</text>
<text x="32.6" y="13.3">ANTCON-T609</text>
<text x="36.1" y="13.3">ANTCON-T609</text>
<text x="49" y="13.3">L404</text>
<text x="49.4" y="14">NC</text>
<text x="55.2" y="13.3">C402</text>
<text x="55.6" y="14">NC</text>
<text x="68.2" y="14.7">100nH</text>
<text x="68.7" y="14">L405</text>
<text x="75.1" y="15.4">25V</text>
<text x="75.1" y="14.2">0.0012NF</text>
<text x="75.3" y="13.4">C403</text>
<text x="106" y="14.6">VBAT</text>
<text x=".4" y="21.9">B</text>
<text x="46.8" y="23.2">DCS_LNA_IN_N</text>
<text x="47.2" y="19.7">DPCS_PAM_IN</text>
<text x="47.5" y="20.4">GSM_PAM_IN</text>
<text x="58.5" y="21.9">C405</text>
<text x="58.9" y="22.5">8PF</text>
<text x="62.7" y="22.1">SF14-1842M5UBXX-04</text>
<text x="65.1" y="22.6">3</text>
<text x="65.1" y="23.7">4</text>
<text x="65.7" y="22.9">OUT</text>
<text x="66.8" y="21.4">F400</text>
<text x="69.8" y="23.7">1</text>
<text x="71.5" y="23.2">100PF</text>
<text x="71.8" y="22.5">C406</text>
<text x="86.2" y="22.7">12</text>
<text x="101.6" y="19.3">C404</text>
<text x="101.6" y="20">10nF</text>
<text x="101.7" y="20.7">6.3V</text>
<text x="118.9" y="22">B</text>
<text x="46.9" y="26">DCS_LNA_IN_P</text>
<text x="58.7" y="24.8">C407</text>
<text x="59.1" y="25.3">8PF</text>
<text x="62.5" y="25.3">7.5NH</text>
<text x="62.9" y="24.6">L406</text>
<text x="65.7" y="24.1">OUT</text>
<text x="66.8" y="30">F401</text>
<text x="66.9" y="25">G</text>
<text x="67.2" y="25.8">5</text>
<text x="68.2" y="25">G</text>
<text x="68.5" y="25.8">2</text>
<text x="68.9" y="24.2">IN</text>
<text x="73.7" y="29.4">C410</text>
<text x="79.9" y="27.3">11</text>
<text x="79.9" y="29.5">20</text>
<text x="80.2" y="25.9">1</text>
<text x="81.3" y="27.5">GSM900_IN</text>
<text x="81.3" y="29.6">RX1</text>
<text x="81.3" y="26">DCSIN</text>
<text x="86.9" y="24.1">ANT</text>
<text x="91.3" y="25.3">VBATT</text>
<text x="91.5" y="27.5">VCC1</text>
<text x="91.8" y="28.9">VCC2</text>
<text x="94" y="27.3">10</text>
<text x="94.2" y="28.7">3</text>
<text x="94.2" y="25.2">7</text>
<text x="101" y="26.6">27nH</text>
<text x="101" y="25.8">L407</text>
<text x="103.7" y="28.5">100nF</text>
<text x="103.9" y="27.8">C408</text>
<text x="103.9" y="29.3">6.3V</text>
<text x="107.4" y="28.5">10UF</text>
<text x="107.5" y="27.8">C409</text>
<text x="107.7" y="29.3">16V</text>
<text x=".4" y="35.6">C</text>
<text x="25.2" y="32.8">VRF_2.9V</text>
<text x="46.7" y="31.7">GSM_LNA_IN_N</text>
<text x="46.8" y="34.6">GSM_LNA_IN_P</text>
<text x="58.1" y="33.3">C413</text>
<text x="58.1" y="30.3">C411</text>
<text x="58.2" y="33.9">39pF</text>
<text x="58.2" y="30.9">39pF</text>
<text x="62.6" y="30.5">SF14-0942M5UBXX-03</text>
<text x="62.8" y="33.9">18nH</text>
<text x="62.9" y="33.1">L408</text>
<text x="65.1" y="31.2">3</text>
<text x="65.1" y="32.3">4</text>
<text x="65.7" y="31.4">OUT</text>
<text x="65.7" y="32.6">OUT</text>
<text x="66.9" y="33.5">G</text>
<text x="67.2" y="34.3">5</text>
<text x="68.2" y="33.5">G</text>
<text x="68.5" y="34.3">2</text>
<text x="68.9" y="32.7">IN</text>
<text x="69.8" y="32.3">1</text>
<text x="73.4" y="30.1">100PF</text>
<text x="79.9" y="30.9">16</text>
<text x="80.2" y="34.4">6</text>
<text x="80.2" y="33">4</text>
<text x="81.1" y="34.6">VTX</text>
<text x="81.1" y="33.1">VBS</text>
<text x="81.3" y="31">RX2</text>
<text x="89.8" y="33.9">VMOD_EN</text>
<text x="91.1" y="32.4">VRAMP</text>
<text x="92.9" y="30.3">V1</text>
<text x="94" y="35.8">14</text>
<text x="94.2" y="33.7">9</text>
<text x="94.2" y="32.3">8</text>
<text x="94.2" y="30.1">2</text>
<text x="100.9" y="30.5">C412</text>
<text x="100.9" y="31.2">100nF</text>
<text x="101" y="31.9">6.3V</text>
<text x="108.8" y="31.4">R401</text>
<text x="109.1" y="31.9">10K</text>
<text x="115.2" y="32.4">VAPC</text>
<text x="115.2" y="33.9">VMOD_EN</text>
<text x="118.9" y="35.6">C</text>
<text x="18.5" y="37.8">C414</text>
<text x="19.5" y="38.3">39pF</text>
<text x="23.7" y="38.5">100nF</text>
<text x="23.9" y="37.8">C415</text>
<text x="23.9" y="39.2">6.3V</text>
<text x="27.4" y="38.5">CXC5X260000GHVRN00</text>
<text x="30.1" y="41">2</text>
<text x="30.1" y="39.5">3</text>
<text x="31" y="38">OSC400</text>
<text x="34.6" y="40.8">1</text>
<text x="34.8" y="39.4">4</text>
<text x="49.5" y="40.2">BAND_SEL1</text>
<text x="51.5" y="41.7">TX_EN</text>
<text x="76" y="38.5">C418</text>
<text x="76" y="39.2">33PF</text>
<text x="76" y="39.9">25V</text>
<text x="78.8" y="38.5">C419</text>
<text x="78.8" y="39.9">25V</text>
<text x="78.8" y="39.2">33PF</text>
<text x="83.1" y="39.5">GND</text>
<text x="83.6" y="40.2">5</text>
<text x="84.6" y="39.5">GND</text>
<text x="84.6" y="40.2">13</text>
<text x="85.9" y="39.5">GND</text>
<text x="86.1" y="40.2">15</text>
<text x="87.4" y="39.5">GND</text>
<text x="87.5" y="40.2">17</text>
<text x="88.8" y="39.5">GND</text>
<text x="89" y="40.2">19</text>
<text x="90.3" y="39.5">GND</text>
<text x="90.3" y="40.2">21</text>
<text x="92.4" y="36">NC</text>
<text x="92.4" y="37.4">NC</text>
<text x="94" y="37.3">18</text>
<text x="103.1" y="38.3">C416</text>
<text x="103.1" y="39">33PF</text>
<text x="103.3" y="39.7">25V</text>
<text x="105.2" y="39">100PF</text>
<text x="105.5" y="38.3">C417</text>
<text x="105.6" y="39.7">25V</text>
<text x="6.2" y="45.2">26M_OUT</text>
<text x="8.1" y="46.6">AFC</text>
<text x="9.2" y="47.7">C420</text>
<text x="14.2" y="45.6">R402</text>
<text x="14.4" y="46.1">10K</text>
<text x="46.7" y="45.2">RTXQN</text>
<text x="46.7" y="46.6">RTXQP</text>
<text x=".4" y="49.1">D</text>
<text x="8.2" y="51.4">VBAT</text>
<text x="10.2" y="48.2">39pF</text>
<text x="17.6" y="50.6">6.3V</text>
<text x="17.6" y="49.1">C421</text>
<text x="17.6" y="49.8">10nF</text>
<text x="20.1" y="49.1">VCCD_2.9V</text>
<text x="24.7" y="53.7">VLDO2</text>
<text x="26.3" y="53.9" transform="rotate(-90 26.3 53.9)">VCC_REF</text>
<text x="27.2" y="51.1" transform="rotate(-90 27.2 51.1)">17</text>
<text x="27.8" y="53.4" transform="rotate(-90 27.8 53.4)">VAFC</text>
<text x="28.5" y="51.1" transform="rotate(-90 28.5 51.1)">18</text>
<text x="29.3" y="53.6" transform="rotate(-90 29.3 53.6)">REFINB</text>
<text x="29.9" y="51.1" transform="rotate(-90 29.9 51.1)">19</text>
<text x="30.6" y="53.6" transform="rotate(-90 30.6 53.6)">REFIN</text>
<text x="31.4" y="51.1" transform="rotate(-90 31.4 51.1)">20</text>
<text x="32.2" y="50.9" transform="rotate(-90 32.2 50.9)">21</text>
<text x="33.5" y="52.6" transform="rotate(-90 33.5 52.6)">QB</text>
<text x="33.7" y="51.1" transform="rotate(-90 33.7 51.1)">22</text>
<text x="34.9" y="52" transform="rotate(-90 34.9 52)">Q</text>
<text x="35.1" y="50.9" transform="rotate(-90 35.1 50.9)">23</text>
<text x="36.8" y="53.1">RX1900B</text>
<text x="36.9" y="51.1" transform="rotate(-90 36.9 51.1)">24</text>
<text x="40.4" y="53.7" transform="rotate(-90 40.4 53.7)">25</text>
<text x="43.9" y="49.3">C422</text>
<text x="44.8" y="50">39pF</text>
<text x="66.5" y="53.4">BLM15AG121SN1D</text>
<text x="66.6" y="49.8">VRF_2.9V</text>
<text x="71.1" y="50.2">L409</text>
<text x="118.9" y="49.1">D</text>
<text x="5.8" y="55.8">C424</text>
<text x="6.7" y="56.6">10nF</text>
<text x="11.2" y="55.8">C425</text>
<text x="12.4" y="56.6">330nF</text>
<text x="23.6" y="55.2">VLDO1</text>
<text x="23.7" y="56.1" transform="rotate(-90 23.7 56.1)">15</text>
<text x="23.7" y="59.4">VCC_TXVCO</text>
<text x="24.1" y="58">VDD</text>
<text x="24.3" y="58.9" transform="rotate(-90 24.3 58.9)">13</text>
<text x="24.3" y="57.4" transform="rotate(-90 24.3 57.4)">14</text>
<text x="24.3" y="54.6" transform="rotate(-90 24.3 54.6)">16</text>
<text x="24.7" y="56.6">VBAT</text>
<text x="32.1" y="54.4" transform="rotate(-90 32.1 54.4)">REF_OP</text>
<text x="36.4" y="54" transform="rotate(-90 36.4 54)">VCC_BBQ</text>
<text x="36.9" y="55.7">RX1800B</text>
<text x="37.1" y="54.4">RX1900</text>
<text x="37.1" y="58.5">RX900B</text>
<text x="37.1" y="57.1">RX1800</text>
<text x="37.2" y="60">RX900</text>
<text x="39.9" y="59.5" transform="rotate(-90 39.9 59.5)">29</text>
<text x="40.4" y="55.2" transform="rotate(-90 40.4 55.2)">26</text>
<text x="40.4" y="58.1" transform="rotate(-90 40.4 58.1)">28</text>
<text x="40.4" y="56.6" transform="rotate(-90 40.4 56.6)">27</text>
<text x="46.7" y="58.7">GSM_LNA_IN_P</text>
<text x="46.7" y="55.8">DCS_LNA_IN_P</text>
<text x="46.7" y="57.3">DCS_LNA_IN_N</text>
<text x="77.3" y="56">100NF</text>
<text x="77.8" y="55.5">C423</text>
<text x="78.3" y="56.6">10V</text>
<text x="83.8" y="60">2</text>
<text x="83.8" y="58.5">1</text>
<text x="84.5" y="59.1">_PR</text>
<text x="85.4" y="57.6">VCC</text>
<text x="85.7" y="56.7">8</text>
<text x="87.5" y="59.1">CK</text>
<text x="88.5" y="58.5">7</text>
<text x="88.5" y="60">6</text>
<text x="100.8" y="58.4">R403</text>
<text x="101" y="58.9">560</text>
<text x="106.1" y="58.7">15PF</text>
<text x="106.1" y="58">C426</text>
<text x="111.7" y="59.4">CLK13M_TR</text>
<text x="0" y="60.8">DPCS_PAM_IN</text>
<text x=".4" y="62.3">GSM_PAM_IN</text>
<text x=".4" y="62.8">E</text>
<text x="7.6" y="60.7">R404</text>
<text x="7.6" y="61.9">R407</text>
<text x="9.8" y="60.7">51</text>
<text x="10.1" y="61.9">15</text>
<text x="12.8" y="62">C429</text>
<text x="12.8" y="60.7">C427</text>
<text x="14.8" y="62">47PF</text>
<text x="14.8" y="60.7">33PF</text>
<text x="15.1" y="62.8">25V</text>
<text x="15.1" y="61.4">50V</text>
<text x="23.7" y="61.8" transform="rotate(-90 23.7 61.8)">11</text>
<text x="24.2" y="60.8">TXOP_HI</text>
<text x="24.3" y="60.4" transform="rotate(-90 24.3 60.4)">12</text>
<text x="24.3" y="64.1" transform="rotate(-90 24.3 64.1)">9</text>
<text x="24.3" y="63" transform="rotate(-90 24.3 63)">10</text>
<text x="24.7" y="63.7">VLDO3</text>
<text x="24.7" y="62.4">TXOP_LO</text>
<text x="27.8" y="65.9" transform="rotate(-90 27.8 65.9)">SEN</text>
<text x="30.6" y="65.9" transform="rotate(-90 30.6 65.9)">SDATA</text>
<text x="32.1" y="65.9" transform="rotate(-90 32.1 65.9)">VCC_BBI</text>
<text x="33.5" y="65.9" transform="rotate(-90 33.5 65.9)">IB</text>
<text x="34.9" y="65.9" transform="rotate(-90 34.9 65.9)">I</text>
<text x="37.1" y="61.4">RX850B</text>
<text x="37.2" y="62.8">RX850</text>
<text x="37.9" y="64.3">GND</text>
<text x="39.8" y="65.4" transform="rotate(-90 39.8 65.4)">33</text>
<text x="39.8" y="63.9" transform="rotate(-90 39.8 63.9)">32</text>
<text x="39.9" y="61.1" transform="rotate(-90 39.9 61.1)">30</text>
<text x="40.5" y="62.3" transform="rotate(-90 40.5 62.3)">31</text>
<text x="46.7" y="60.1">GSM_LNA_IN_N</text>
<text x="55.4" y="63.7">26M_OUT</text>
<text x="61.6" y="65.9">C433</text>
<text x="62.8" y="62.4">L410</text>
<text x="62.8" y="63.1">820nH</text>
<text x="68.2" y="63">1NF</text>
<text x="68.2" y="62.3">C430</text>
<text x="71.6" y="65.8" transform="rotate(-90 71.6 65.8)">R410</text>
<text x="71.6" y="62.3" transform="rotate(-90 71.6 62.3)">R408</text>
<text x="72.3" y="63.1">100NF</text>
<text x="72.4" y="65.8" transform="rotate(-90 72.4 65.8)">1M</text>
<text x="72.4" y="62.3" transform="rotate(-90 72.4 62.3)">1M</text>
<text x="72.8" y="62.6">C432</text>
<text x="73.3" y="63.7">10V</text>
<text x="76" y="63.1">33PF</text>
<text x="76" y="62.4">C431</text>
<text x="76.1" y="63.8">50V</text>
<text x="83.8" y="61.4">3</text>
<text x="84.5" y="61.9">Q</text>
<text x="84.5" y="60.6">_CLR</text>
<text x="85.7" y="61.9">GND</text>
<text x="85.9" y="63">4</text>
<text x="87.4" y="61.9">_Q</text>
<text x="87.5" y="60.6">D</text>
<text x="88.5" y="61.4">5</text>
<text x="95.6" y="61.2">R406</text>
<text x="95.6" y="63.3">R409</text>
<text x="98" y="61.2">0</text>
<text x="98.1" y="63.3">0</text>
<text x="100.5" y="61">R405</text>
<text x="101.9" y="61">200</text>
<text x="107.1" y="61.4">30PF</text>
<text x="107.1" y="60.8">C428</text>
<text x="111.7" y="63.7">CLK13M_YMU</text>
<text x="111.7" y="61.5">CLK13M_MC</text>
<text x="118.9" y="62.8">E</text>
<text x="11.9" y="67.8">100nF</text>
<text x="12.1" y="67.2">C435</text>
<text x="14.6" y="68.1">100nF</text>
<text x="14.9" y="67.5">C436</text>
<text x="15.2" y="68.6">6.3V</text>
<text x="17.6" y="68.1">100nF</text>
<text x="17.8" y="67.5">C437</text>
<text x="18.1" y="68.6">6.3V</text>
<text x="18.6" y="71.5">SERLE</text>
<text x="20.6" y="67.5">220nF</text>
<text x="20.9" y="67">C434</text>
<text x="26.5" y="66.4" transform="rotate(-90 26.5 66.4)">NC</text>
<text x="27.2" y="66.7" transform="rotate(-90 27.2 66.7)">8</text>
<text x="27.9" y="66.7" transform="rotate(-90 27.9 66.7)">7</text>
<text x="29.3" y="66.1" transform="rotate(-90 29.3 66.1)">SCLK</text>
<text x="29.4" y="66.7" transform="rotate(-90 29.4 66.7)">6</text>
<text x="31.5" y="66.7" transform="rotate(-90 31.5 66.7)">5</text>
<text x="32.8" y="66.7" transform="rotate(-90 32.8 66.7)">4</text>
<text x="34.4" y="66.7" transform="rotate(-90 34.4 66.7)">3</text>
<text x="35.8" y="66.9" transform="rotate(-90 35.8 66.9)">2</text>
<text x="36.2" y="66.7" transform="rotate(-90 36.2 66.7)">VCC_FE</text>
<text x="36.9" y="66.9" transform="rotate(-90 36.9 66.9)">1</text>
<text x="37.8" y="66.1" transform="rotate(-90 37.8 66.1)">NC</text>
<text x="38.4" y="67.1" transform="rotate(-90 38.4 67.1)">35</text>
<text x="38.5" y="66.1" transform="rotate(-90 38.5 66.1)">NC</text>
<text x="39" y="67.1" transform="rotate(-90 39 67.1)">34</text>
<text x="62.4" y="66.7">0.022nF</text>
<text x=".4" y="76.4">F</text>
<text x="18" y="74.3">SERDAT</text>
<text x="18" y="72.9">SERCLK</text>
<text x="18.8" y="75.7">RTXIN</text>
<text x="18.9" y="77.1">RTXIP</text>
<text x="82.4" y="82.5">2006.08.09</text>
<text x="114" y="82.5">4</text>
<text x="116.8" y="82.5">4</text>
<text x="117.1" y="78.7">A3</text>
</g>
</svg>
